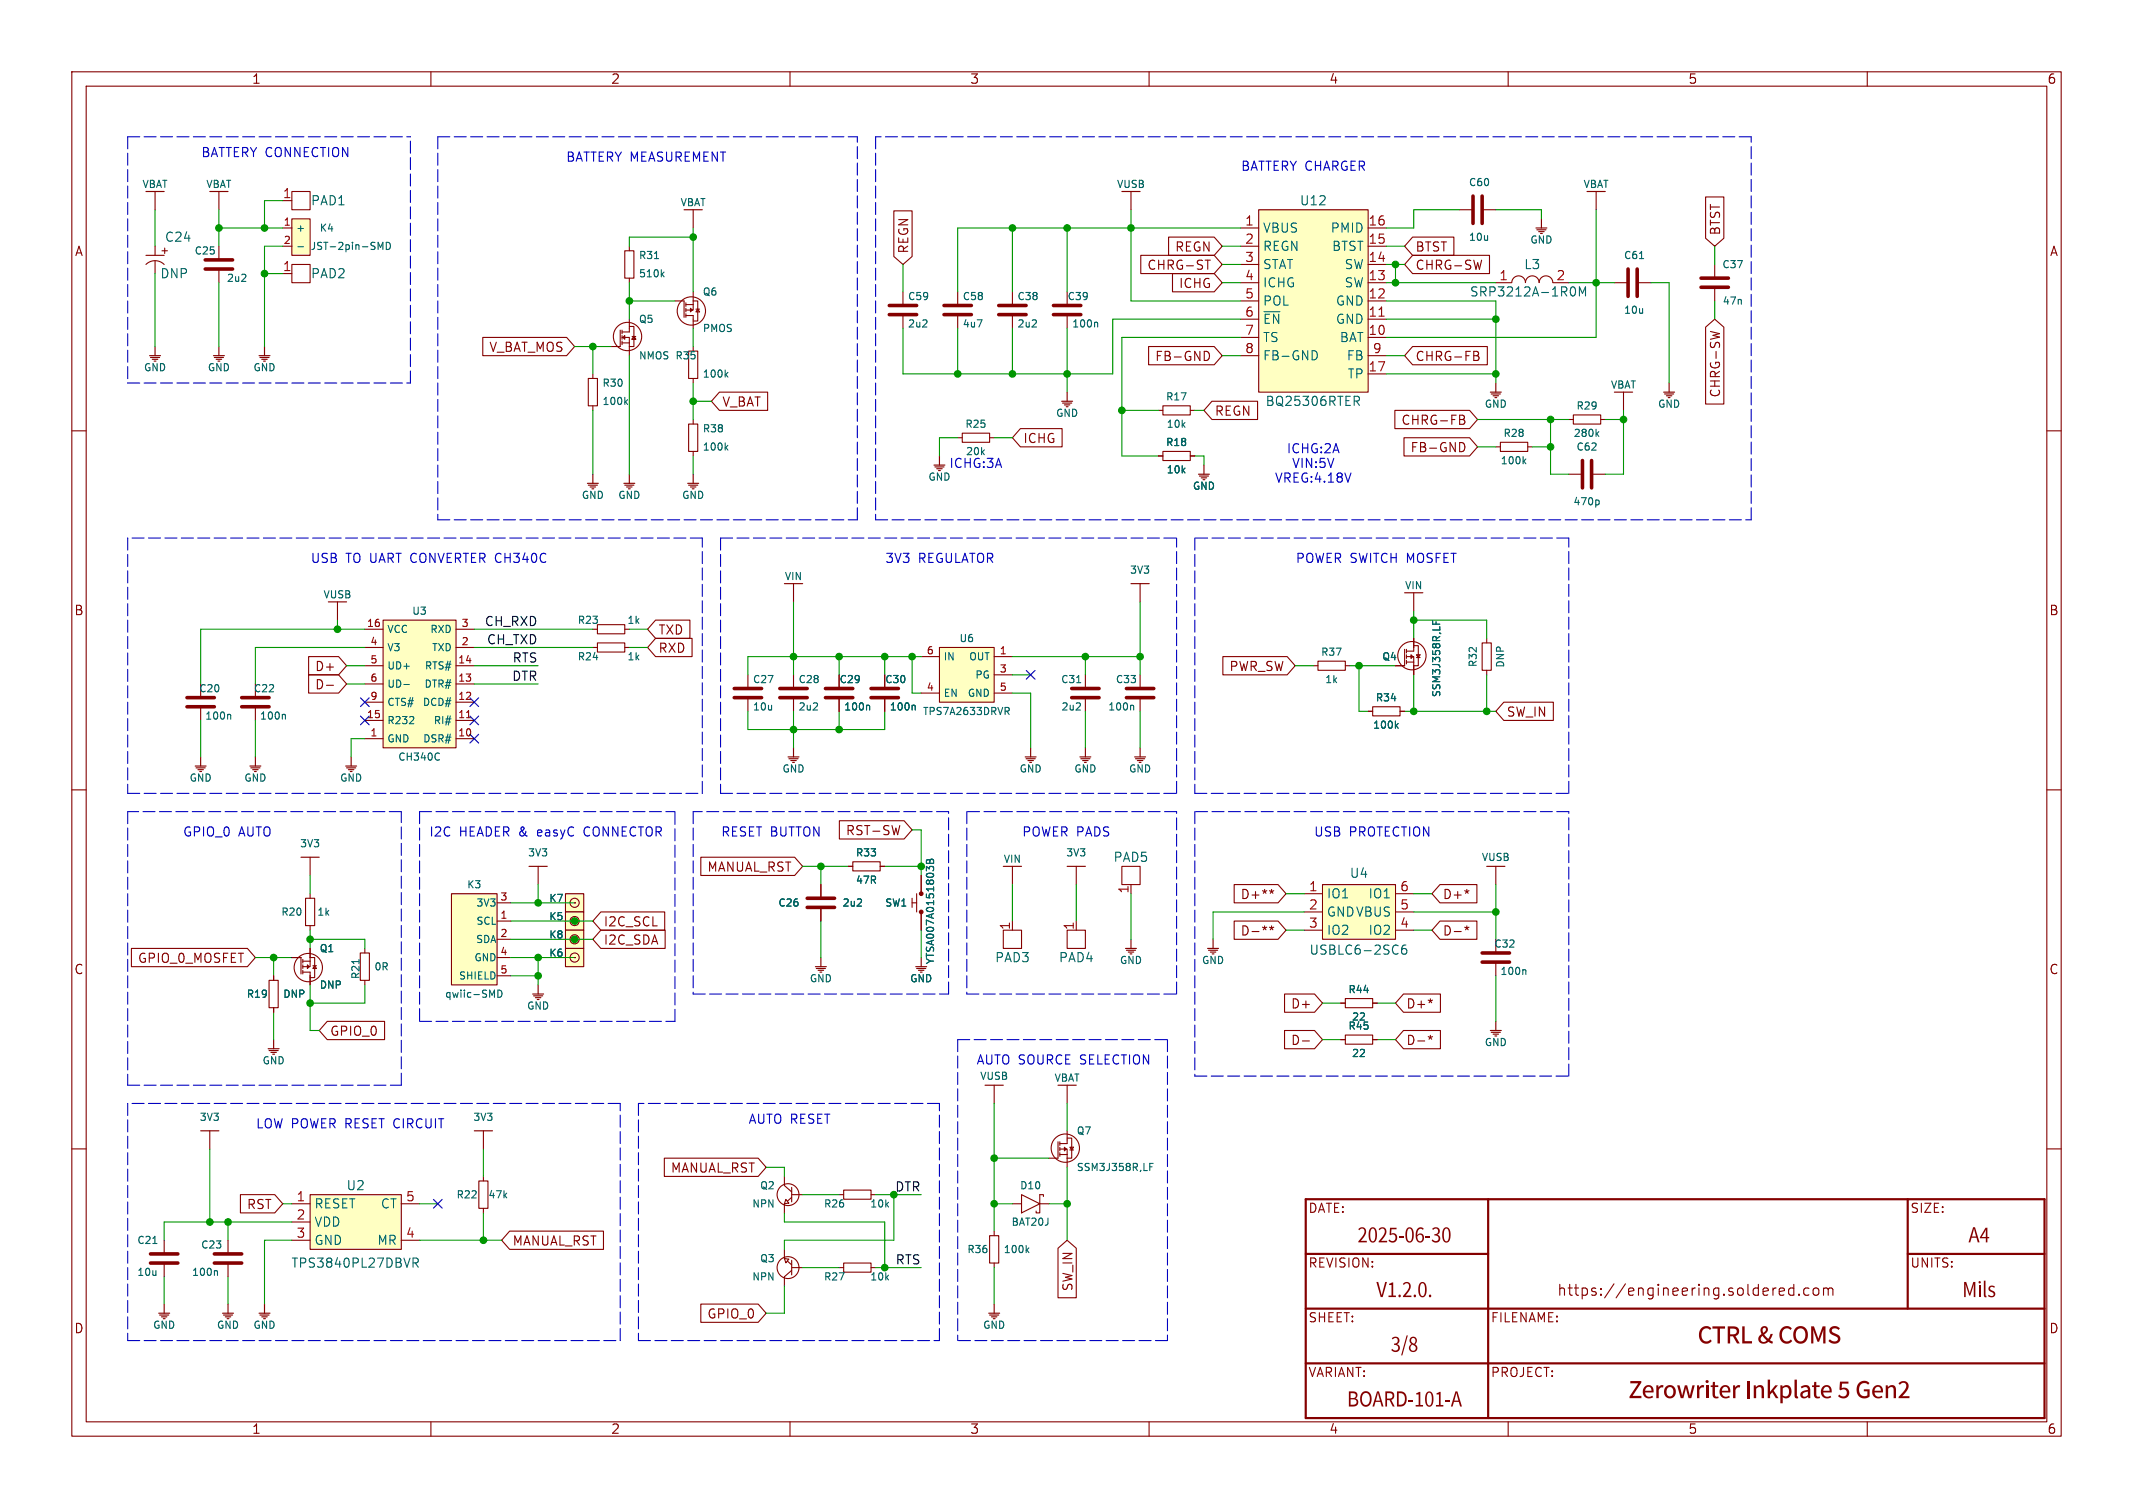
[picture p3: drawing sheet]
<svg xmlns="http://www.w3.org/2000/svg" width="297mm" height="210mm" viewBox="0 0 297 210" stroke-linecap="round" stroke-linejoin="round" font-family="sans-serif">
<g fill="none" stroke="#840000" stroke-width=".15">
<path d="M10 10h277v190h-277zM12 12h273v186h-273zM60 10v2M110 10v2M160 10v2M210 10v2M260 10v2M203.2 29.2h1.9M206.4 29.2h1.9M10 60h2M285 60h2M10 110h2"/>
<path d="M285 110h2M10 160h2M285 160h2M248 179.4h.4l.1 .3-.8 .2M249.8 179.4h-.5l-.3 .3v.4l.2 .2 .1 .1 .5-.1M249.8 178.9v1.5M251.9 179.4h-.5l-.2 .3v.4l.1 .2 .1 .1 .5-.1M252.5 179.5a.41 .41 0 0 1 .4-.1 .41 .41 0 0 1 .4 .3v.4a.41 .41 0 0 1-.4 .3 .41 .41 0 0 1-.4-.3zM253.9 179.5a.38 .38 0 0 1 .7 .1M253.9 179.4v1M254.6 179.6l.2-.2h.3l.1 1M254.6 179.6v.8"/>
<path d="M60 198v2M110 198v2M160 198v2M210 198v2M248.4 180.3l-.4 .1M250.5 180.2l.1 .1-.1 .1M250.5 180.2l-.1 .1 .1 .1M250.5 180.2v.2M260 198v2"/>
</g>
<path d="M181.8 167h102.9v30.5h-102.9zM181.8 174.6h25.4M207.2 167v30.5M265.6 167v15.2M265.6 174.6h19.1M181.8 182.2h102.9M181.8 189.9h102.9" fill="none" stroke="#840000" stroke-width=".31"/>
<path d="M205.1 27.3v3.8M206.4 27.3v3.8" fill="none" stroke="#840000" stroke-width=".5"/>
<path d="M175.3 29.2h15.2v25.4h-15.2z" fill="#ffffc2"/>
<g fill="none" stroke="#840000" stroke-width=".15">
<path d="M157.5 26.7v2.5M172.7 31.8h2.6M172.7 39.4h2.6M172.7 36.8h2.6M172.7 34.3h2.6M175.3 29.2h15.2v25.4h-15.2zM190.5 31.8h2.5M190.5 39.4h2.5M190.5 36.8h2.5M190.5 34.3h2.5M125.7 40.6v1.9M125.7 43.8v1.9"/>
<path d="M133.3 40.6v1.9M133.3 43.8v1.9M172.7 47h2.6M172.7 44.5h2.6M172.7 41.9h2.6M172.7 49.5h2.6M190.5 47h2.5M190.5 44.5h2.5M190.5 41.9h2.5M190.5 52.1h2.5M190.5 49.5h2.5M161.3 63.5h.6"/>
<path d="M161.9 62.9h3.8v1.2h-3.8zM165.7 63.5h.7M82.5 90.2h.7M83.2 89.5h3.8v1.3h-3.8zM87 90.2h.6M110.5 81.3v2.5M158.7 81.3v2.5"/>
</g>
<path d="M192 44h.7" fill="none" stroke="#a90000" stroke-width=".15"/>
<path d="M128.5 45.5h.6M129 44.6v.4M136.1 44.5h.6l-.4 1M183 48.8a.68 .68 0 0 1 .4 .7 .68 .68 0 0 1-.4 .6M188.6 55.2h.4l.3 .2-.1 .4-.6 .1M188.9 55.9l.4 .6" fill="none" stroke="#006464" stroke-width=".15"/>
<g fill="none" stroke="#840000" stroke-width=".16">
<path d="M156.2 26.7h2.5M130 64.8h1.6M130.2 65h1.2M130.4 65.3h.8M130.7 65.5h.2M130.8 63.5v1.3M166.9 66h1.5M167 66.3h1.3M167.3 66.5h.7M167.5 66.8h.3M167.6 64.8v1.2M109.2 81.3h2.6"/>
<path d="M157.5 81.3h2.5M142.7 105.4h1.6M142.9 105.7h1.2M143.1 105.9h.8M143.4 106.2h.2M143.5 104.1v1.3M150.4 105.4h1.5M150.5 105.7h1.3M150.7 105.9h.8M151 106.2h.3M151.1 104.1v1.3M158 105.4h1.5"/>
<path d="M158.1 105.7h1.3M158.4 105.9h.7M158.6 106.2h.3M158.7 104.1v1.3"/>
</g>
<path d="M123.8 43.8h3.8M123.8 42.5h3.8M131.4 43.8h3.9M131.4 42.5h3.9" fill="none" stroke="#840000" stroke-width=".5"/>
<path d="M130.8 90.2h7.6v7.6h-7.6z" fill="#ffffc2"/>
<g fill="none" stroke="#840000" stroke-width=".15">
<path d="M128.3 91.4h2.5M128.3 96.5h2.5M130.8 90.2h7.6v7.6h-7.6zM138.4 91.4h2.6M138.4 94h2.6M138.4 96.5h2.6M190.5 99.1h.6M191.1 98.4h3.8v1.3h-3.8zM195 99.1h.6M195.6 90.4v2.3h-1.3M195.8 91.4h1v.8M195.8 90.4v.5"/>
<path d="M195.8 91.2v.5M195.8 91.9v.6M195.8 92.2h1M196.5 91.2l.2 .2-.2 .3zM196.8 89.9h.7v2.8h-.7M196.8 82.6v2.5M196.8 88.9v1.8h-1M196.8 92.2v1.8M197.2 91.2h.5l-.2 .4zM197.2 91.6h.5"/>
<circle cx="196.6" cy="91.3" r="1.97"/>
</g>
<path d="M140 98.5h.3l.2 .2-.1 .3h-.4M140.2 99l.3 .5M199.5 86.4v.5M200 86.6v.3M194.4 101l.3 .4M194.7 100.8l-.4 .3" fill="none" stroke="#006464" stroke-width=".15"/>
<path d="M195.6 82.6h2.5" fill="none" stroke="#840000" stroke-width=".16"/>
<path d="M53.3 86.4h10.2v17.7h-10.2z" fill="#ffffc2"/>
<g fill="none" stroke="#840000" stroke-width=".15">
<path d="M20.3 36.8a1.8 1.8 0 0 1 2.6 0M20.3 35.6h2.6M21.6 34.3v1.3M21.6 36.3v1.8M86.4 46v2.3h-1.3M86.6 47h1v.8M86.6 46v.5M86.6 46.7v.5M86.6 47.5v.5M86.6 47.8h1M86.7 47l.3-.3v.5zM87.6 45.5h.7v2.8h-.7"/>
<path d="M87.6 44.5v1.7h-1M87.6 47.8v1.7M88 46.9h.5M35.6 95.3v1.8M35.6 98.4v1.9M47 83.8v2.6M50.8 97.8h2.5M50.8 95.3h2.5M50.8 92.7h2.5M50.8 87.6h2.5M50.8 90.2h2.5M53.3 86.4h10.2v17.7h-10.2z"/>
<path d="M63.5 97.8h2.5M63.5 95.3h2.5M63.5 92.7h2.5M63.5 87.6h2.5M63.5 90.2h2.5M110.5 94v1.9M110.5 97.2v1.9M116.8 94v1.9M116.8 97.2v1.9M182.9 92.7h.6M183.5 92.1h3.8v1.2h-3.8zM187.3 92.7h.7"/>
<path d="M206.4 89.5h1.2v3.8h-1.2zM207 88.9v.6M207 93.4v.6M50.8 102.9h2.5M50.8 100.3h2.5M63.5 102.9h2.5M63.5 100.3h2.5M186.7 139.7h.6M187.3 139.1h3.8v1.2h-3.8zM191.1 139.7h.7M208.3 120.7v2.5M186.7 144.8h.6"/>
<path d="M187.3 144.1h3.8v1.3h-3.8zM191.1 144.8h.7"/>
<circle cx="87.4" cy="46.9" r="1.97"/>
</g>
<path d="M65 99.9h.5" fill="none" stroke="#a90000" stroke-width=".15"/>
<path d="M39.5 99.5l.2 .1v.5M56.2 95.3h.8M57.6 99.9v.3M113.2 98.9h.6M113.8 98v.3M120.8 98.2l.3 .2v.5M57 100.8h.6M61 104.9l.2 .1M61.2 105.8l-.2 .1" fill="none" stroke="#006464" stroke-width=".15"/>
<g fill="none" stroke="#840000" stroke-width=".16">
<path d="M45.7 83.8h2.6M34.8 106.7h1.5M34.9 106.9h1.3M35.2 107.2h.7M35.4 107.4h.3M35.6 105.4v1.3M48.1 106.7h1.6M48.3 106.9h1.2M48.5 107.2h.8M48.8 107.4h.2M48.9 105.4v1.3M168.1 132.1h1.6"/>
<path d="M168.3 132.3h1.2M168.5 132.6h.8M168.8 132.8h.2M168.9 130.8v1.3M207 120.7h2.5"/>
</g>
<path d="M33.7 98.4h3.8M33.7 97.2h3.8M108.6 97.2h3.8M108.6 95.9h3.8M114.9 97.2h3.8M114.9 95.9h3.8" fill="none" stroke="#840000" stroke-width=".5"/>
<path d="M88.3 46.9l.2 .3h-.5z" fill="none" stroke="#840000" stroke-width=".2"/>
<path d="M184.1 123.2h10.2v7.6h-10.2z" fill="#ffffc2"/>
<g fill="none" stroke="#840000" stroke-width=".15">
<path d="M218.4 58.4h.7M219.1 57.8h3.8v1.3h-3.8zM222.9 58.4h.6M208.3 62.2h.6M208.9 61.6h3.8v1.3h-3.8zM212.7 62.2h.7M27.9 95.3v1.8M27.9 98.4v1.9M139.7 129.5h2.5v2.6h-2.5zM141 128.3v1.2M148.6 129.5h2.5v2.6h-2.5zM149.9 128.3v1.2"/>
<path d="M181.6 124.5h2.5M181.6 127h2.5M181.6 129.5h2.5M184.1 123.2h10.2v7.6h-10.2zM194.3 124.5h2.5M194.3 127h2.5M194.3 129.5h2.5M208.3 130.8v1.9M208.3 134v1.9"/>
</g>
<path d="M212.2 64.2l.3 .4M212.5 63.9l-.4 .4M222.3 60.4l.3 .4M222.6 60.1l-.4 .4M31.8 99.5l.3 .1v.5M195.8 131.6a.5 .5 0 0 0-.6 .6v.4l.1 .2 .3 .1 .2-.1 .1-.5-.1-.1-.4-.1-.2 .2M212.2 135l.3 .2v.5" fill="none" stroke="#006464" stroke-width=".15"/>
<g fill="none" stroke="#840000" stroke-width=".16">
<path d="M27.2 106.7h1.5M27.3 106.9h1.3M27.6 107.2h.7M27.8 107.4h.3M27.9 105.4v1.3M156.7 132.1h1.5M156.8 132.3h1.3M157.1 132.6h.8M157.4 132.8h.2M157.5 130.8v1.3M207.5 143.5h1.5M207.6 143.8h1.3"/>
<path d="M207.9 144h.8M208.2 144.3h.2M208.3 142.2v1.3"/>
</g>
<path d="M26 98.4h3.8M26 97.2h3.8M206.4 134h3.8M206.4 132.7h3.8" fill="none" stroke="#840000" stroke-width=".5"/>
<path d="M78.7 132.1h2.6v2.5h-2.6z" fill="#ffffc2"/>
<g fill="none" stroke="#840000" stroke-width=".15">
<path d="M21.6 26.7v2.5M30.5 26.7v2.5M39.4 27.9h1.2M40.6 26.7h2.6v2.5h-2.6zM96.5 29.2v2.6M208.3 39.4h2.2M210.5 39.4a.95 .95 0 0 1 1-1 .95 .95 0 0 1 .9 1 .95 .95 0 0 1 1-1 .95 .95 0 0 1 .9 1 .95 .95 0 0 1 1-1 .95 .95 0 0 1 .9 1M216.2 39.4h2.2M224.8 39.4h1.9M228 39.4h1.9M94 41.9h1.2v2.3M95.5 43.9h1v1.8"/>
<path d="M95.5 42.2v.5M95.5 42.9v.5M95.5 43.7v.5M95.5 42.4h1M96.1 42.9l.3 .3-.3 .2zM96.5 42.4v.8h-1M96.5 41.9h.7v2.8h-.7M96.5 40.6v1.8M96.9 43.1h.5M97.2 43.1l.2 .3h-.5zM226.1 54.6v2.6M82.5 87.6h.7"/>
<path d="M83.2 87h3.8v1.3h-3.8zM87 87.6h.6M78.7 132.1h2.6v2.5h-2.6zM80 133.4h.1M114.3 123.2v1.9M114.3 126.4v1.9M118.1 120.7h.6M118.7 120h3.9v1.3h-3.9zM122.6 120.7h.6M127 125.7h.6M127 125.1v1.3M127.6 124.5v2.5"/>
<path d="M128.3 121.9v2.6M128.3 127v2.5M141 120.7v2.5M149.9 120.7v2.5M156.2 120.7h2.5v2.5h-2.5zM157.5 123.2v1.3M22.9 172.7v1.9M22.9 175.9v1.9"/>
<circle cx="96.3" cy="43.3" r="1.97"/>
<circle cx="80" cy="133.3" r=".63"/>
</g>
<g fill="none" stroke="#840000" stroke-width=".16">
<path d="M20.3 26.7h2.6M29.2 26.7h2.5M95.2 29.2h2.6M213.9 31.8h1.5M214 32h1.3M214.2 32.3h.8M214.5 32.5h.3M214.6 30.5v1.3M20.8 49.5h1.6M21 49.8h1.2M21.2 50h.8M21.5 50.3h.2"/>
<path d="M21.6 48.3v1.2M207.5 54.6h1.5M207.6 54.9h1.3M207.9 55.1h.8M208.2 55.4h.2M208.3 53.3v1.3M224.8 54.6h2.5M231.6 54.6h1.6M231.8 54.9h1.2M232 55.1h.8M232.3 55.4h.2M232.4 53.3v1.3"/>
<path d="M113.5 134.6h1.6M113.7 134.9h1.2M113.9 135.1h.8M114.2 135.4h.2M114.3 133.4v1.2M127.5 134.6h1.5M127.6 134.9h1.3M127.9 135.1h.8M128.1 135.4h.3M128.3 133.4v1.2M139.7 120.7h2.5M148.6 120.7h2.5"/>
<path d="M37.3 146.1h1.6M37.5 146.3h1.2M37.7 146.6h.8M38 146.8h.2M38.1 144.8v1.3M22.1 182.9h1.5M22.2 183.1h1.3M22.5 183.4h.7M22.7 183.6h.3M22.9 181.6v1.3"/>
</g>
<path d="M219.1 39.9a.79 .79 0 0 1 0 1.3M228.3 36h.6M219.9 41.2v-1.3l.4 1 .5-1v1.3M129 119.8l.3-.1 .2 .2 .1-.2h.2l.2 .1v.4h-1zM129.5 119.9v.3M119.3 126.2h.7M119.9 125.3v.3M129.4 121l-.4-.3v.6M129.4 120.8l.2-.1 .3 .1M21.3 173.2h.6" fill="none" stroke="#006464" stroke-width=".15"/>
<path d="M226.7 37.5v3.8M228 37.5v3.8M112.4 126.4h3.8M112.4 125.1h3.8M21 175.9h3.8M21 174.6h3.8" fill="none" stroke="#840000" stroke-width=".5"/>
<g fill="#840000" stroke="#840000" stroke-width=".15">
<circle cx="128.3" cy="127" r=".25"/>
<circle cx="128.3" cy="124.5" r=".25"/>
</g>
<path d="M43.2 166.4h12.7v7.6h-12.7z" fill="#ffffc2"/>
<g fill="none" stroke="#840000" stroke-width=".15">
<path d="M30.5 34.3v1.9M30.5 37.5v1.9M87 34.9h1.3v3.8h-1.3zM87.6 34.3v.6M87.6 38.7v.7M81.9 52.7h1.3v3.8h-1.3zM82.5 52.1v.6M82.5 56.5v.7M95.9 48.9h1.3v3.8h-1.3zM95.9 59.1h1.3v3.8h-1.3zM96.5 48.3v.6M96.5 52.7v.6"/>
<path d="M96.5 58.4v.6M96.5 62.9v.6M151.1 94v1.9M151.1 97.2v1.9M158.7 94v1.9M158.7 97.2v1.9M29.2 157.5v2.5M67.3 157.5v2.5M31.7 172.7v1.9M31.7 175.9v1.9M40.6 167.6h2.6M40.6 170.2h2.6"/>
<path d="M40.6 172.7h2.6M43.2 166.4h12.7v7.6h-12.7zM55.9 167.6h2.5M55.9 172.7h2.5M66.7 164.5h1.2v3.8h-1.2zM67.3 163.8v.7M67.3 168.3v.6M109.2 175.3l.6 .1-.4 .5zM109.2 174v1.3M109.6 175.6l.6 .5M110.2 176.9l-1 .9v1.3M110.2 175.5v2"/>
<path d="M110.3 176.5h1.5M116.8 176.5h.7M117.5 175.9h3.8v1.3h-3.8zM121.3 176.5h.6"/>
<circle cx="109.7" cy="176.5" r="1.52"/>
</g>
<g fill="none" stroke="#006464" stroke-width=".15">
<path d="M33.6 39.2h.6M34.2 38.3v.3M91.1 36h.6M92.2 38.2l.3 .4M92.5 37.9l-.4 .4M87.1 56l.3 .3M87.4 55.7l-.4 .3M101.1 52.1l.3 .4M101.4 51.9l-.4 .3M101.1 62.3l.3 .4M101.4 62l-.4 .4M149.8 98.9h.6"/>
<path d="M149.9 95.1h.6M150.4 98v.3M157.6 98.2l.3 .2v.5M30 177l.3 .1v.5M57.5 175.9l.6-.1 .1-.2v-.3l-.2-.1h-.5v1.3M57.8 175.9l.4 .6"/>
</g>
<g fill="none" stroke="#840000" stroke-width=".16">
<path d="M29.7 49.5h1.5M29.8 49.8h1.3M30.1 50h.8M30.4 50.3h.2M30.5 48.3v1.2M36.1 49.5h1.5M36.2 49.8h1.3M36.4 50h.8M36.7 50.3h.3M36.8 48.3v1.2M81.8 67.3h1.5M81.9 67.6h1.3"/>
<path d="M82.2 67.8h.7M82.4 68.1h.3M82.5 66v1.3M86.9 67.3h1.5M87 67.6h1.3M87.2 67.8h.8M87.5 68.1h.3M87.6 66v1.3M95.8 67.3h1.5M95.9 67.6h1.3M96.1 67.8h.8M96.4 68.1h.2"/>
<path d="M96.5 66v1.3M109.7 105.4h1.6M109.9 105.7h1.2M110.1 105.9h.8M110.4 106.2h.2M110.5 104.1v1.3M27.9 157.5h2.6M66 157.5h2.6M31 182.9h1.5M31.1 183.1h1.3M31.4 183.4h.7M31.6 183.6h.3"/>
<path d="M31.7 181.6v1.3M36.1 182.9h1.5M36.2 183.1h1.3M36.4 183.4h.8M36.7 183.6h.3M36.8 181.6v1.3"/>
</g>
<path d="M28.6 37.5h3.8M28.6 36.2h3.8M149.2 97.2h3.8M149.2 95.9h3.8M156.8 97.2h3.9M156.8 95.9h3.9M29.8 175.9h3.9M29.8 174.6h3.9" fill="none" stroke="#840000" stroke-width=".5"/>
<path d="M40.6 30.5h2.6v5.1h-2.6z" fill="#ffffc2"/>
<g fill="none" stroke="#840000" stroke-width=".15">
<path d="M39.4 31.8h1.2M39.4 34.3h1.2M39.4 38.1h1.2M40.6 30.5h2.6v5.1h-2.6zM40.6 36.8h2.6v2.6h-2.6zM222.2 26.7v2.5M238.8 36.8v1.9M141 40.6v1.9M141 43.8v1.9M148.6 40.6v1.9M148.6 43.8v1.9M161.3 57.2h.6"/>
<path d="M161.9 56.5h3.8v1.3h-3.8zM165.7 57.2h.7M238.8 40v1.9M133.3 61h.7M134 60.3h3.8v1.3h-3.8zM137.8 61h.6M218.4 66h1.9M221.6 66h1.9M43.2 119.4v2.5M37.5 136.5h1.2v3.8h-1.2zM38.1 135.9v.6M40.6 133.4h1.3v2.2"/>
<path d="M42.2 133.6v.5M42.2 134.4v.5M42.2 135.1v.5M42.2 133.9h1M42.2 135.4h1v1.8M42.5 125.1h1.3v3.8h-1.3zM42.8 134.4l.3 .2-.3 .3zM43.2 133.9v.7h-1M43.2 133.4h.6v2.7h-.6M43.2 124.5v.6M43.2 128.9v.6M43.2 132.1v1.8"/>
<path d="M43.6 134.5h.5M43.8 134.5l.3 .4h-.5zM50.2 132.7h1.2v3.8h-1.2zM50.8 132.1v.6M50.8 136.5v.7M38.1 140.3v.7M138.4 151.1v2.6M147.3 159v2.3h-1.3M147.6 159v.5M147.6 159.8v.5M148.2 159.8l.3 .2-.3 .3zM148.6 158.5h.6v2.8h-.6"/>
<path d="M148.6 151.1v2.6M148.6 157.5v1.8h-1M149 159.8h.5l-.3 .3zM116.8 166.4h.7M117.5 165.7h3.8v1.3h-3.8zM121.3 166.4h.6M137.8 172.1h1.3v3.8h-1.3zM138.4 171.5v.6M138.4 175.9v.6M141 167.6h1.2M142.2 166.4l2.6 1.2-2.6 1.3zM144.8 167.6h1.2"/>
<path d="M145.3 166.6v-.2h-.5v2.5h-.5v-.2M147.6 160h1v.8M147.6 160.5v.5M147.6 160.8h1M148.6 160.8v1.8M149 160.1h.5"/>
<circle cx="42.9" cy="134.7" r="1.97"/>
<circle cx="148.3" cy="159.9" r="1.97"/>
</g>
<path d="M41.5 34.4h.7M52.6 33.7l.4 .8 .3-.8v1M53.8 33.7a.51 .51 0 0 1 .6 .5 .51 .51 0 0 1-.6 .5zM143.7 45.5h.6M144.3 44.6v.4M152.6 44.9l.2 .1v.5M222.5 69.6l.2 .2v.3l-.2 .2M50 133.6v.6M143 174.1l.3 .3M143.3 173.8l-.4 .4M160.1 162.5h.3M160.1 162h.5" fill="none" stroke="#006464" stroke-width=".15"/>
<g fill="none" stroke="#840000" stroke-width=".16">
<path d="M221 26.7h2.5M147.8 55.9h1.6M148 56.1h1.2M148.2 56.4h.8M148.5 56.6h.2M148.6 54.6v1.3M41.9 119.4h2.5M137.2 151.1h2.5M147.3 151.1h2.6M137.7 182.9h1.5M137.8 183.1h1.3M138 183.4h.8"/>
<path d="M138.3 183.6h.3M138.4 181.6v1.3"/>
</g>
<path d="M236.9 38.7h3.8M139.1 43.8h3.8M139.1 42.5h3.8M146.7 43.8h3.8M146.7 42.5h3.8M236.9 40h3.8M220.3 64.1v3.8M221.6 64.1v3.8" fill="none" stroke="#840000" stroke-width=".5"/>
<path d="M62.9 124.5h6.3v12.7h-6.3z" fill="#ffffc2"/>
<path d="M62.9 124.5h6.3v12.7h-6.3zM69.2 128.3h1.9M69.2 130.8h1.9M69.2 125.7h1.9M69.2 133.4h1.9M69.2 135.9h1.9" fill="none" stroke="#840000" stroke-width=".15"/>
<path d="M69.3 137.9a.51 .51 0 0 1 .6 .5 .51 .51 0 0 1-.6 .5z" fill="none" stroke="#006464" stroke-width=".15"/>
<path d="M78.7 124.5h2.6v2.5h-2.6z" fill="#ffffc2"/>
<g fill="none" stroke="#840000" stroke-width=".15">
<path d="M123.2 94v1.9M123.2 97.2v1.9M74.9 120.7v2.5M78.7 124.5h2.6v2.5h-2.6zM80 125.7h.1"/>
<circle cx="80" cy="125.7" r=".63"/>
</g>
<path d="M121.3 97.2h3.8M121.3 95.9h3.8" fill="none" stroke="#840000" stroke-width=".5"/>
<path d="M127.2 98.2l.2 .2v.5" fill="none" stroke="#006464" stroke-width=".15"/>
<path d="M73.7 120.7h2.5" fill="none" stroke="#840000" stroke-width=".16"/>
<path d="M78.7 127h2.6v2.5h-2.6z" fill="#ffffc2"/>
<g fill="none" stroke="#840000" stroke-width=".15">
<path d="M78.7 127h2.6v2.5h-2.6zM80 128.3h.1"/>
<circle cx="80" cy="128.3" r=".63"/>
</g>
<path d="M78.7 129.5h2.6v2.6h-2.6z" fill="#ffffc2"/>
<g fill="none" stroke="#840000" stroke-width=".15">
<path d="M124.5 29.4h2.5v6.3l-1.3 1.1-1.2-1.1zM158.8 35.6h10.3l1.1 1.2-1.1 1.3h-10.3zM162.7 33h6.4l1.1 1.3-1.1 1.3h-6.4zM163.3 38.1h5.8l1.1 1.3-1.1 1.2h-5.8zM167.8 36.2h.7M196.7 35.6h10.7v2.5h-10.7l-1.1-1.3zM196.7 33h5.7v2.6h-5.7l-1.1-1.3zM206.3 36.2l-.3 1.3M237.5 27.4h2.5v5.8l-1.2 1.1-1.3-1.1zM67.2 47h11.7l1.1 1.3-1.1 1.2h-11.7zM100.2 54.6h6.7v2.6h-6.7l-1.1-1.3zM142.1 59.7h5.8v2.5h-5.8l-1.1-1.2z"/>
<path d="M159.9 48.3h9.2l1.1 1.2-1.1 1.3h-9.2zM168 48.9a.68 .68 0 0 1 .4 .7 .68 .68 0 0 1-.4 .6M168.8 55.9h6.3v2.5h-6.3l-1.2-1.2zM194.2 57.1h10.4l1.1 1.3-1.1 1.3h-10.4zM196.7 48.3h10.4v2.5h-10.4l-1.1-1.3zM203.2 57.8h.5l.1 .1 .1 .3-.2 .2M203.2 58.4h.5M203.7 58.4a.34 .34 0 0 1 .3 .3 .34 .34 0 0 1-.3 .4h-.5M205.2 48.9h.4l.2 .2 .1 .2-.3 .2M205.2 49.5h.4M205.6 49.5a.34 .34 0 0 1 .4 .3 .34 .34 0 0 1-.3 .4h-.5M237.5 45.6l1.3-1.1 1.2 1.1v10.7h-2.5z"/>
<path d="M238.2 46.2l1.2 .3M161.3 63.5h.6M165.7 63.5h.7M195.5 61h9.1l1.1 1.2-1.1 1.3h-9.1zM203.5 61.6a.68 .68 0 0 1 .5 .7 .68 .68 0 0 1-.5 .6M43 94h4.1l1.2 1.3-1.2 1.2h-4.1zM43 91.4h4.1l1.2 1.3-1.2 1.3h-4.1zM45.5 95.4h.9M91.3 86.4h4.8v2.5h-4.8l-1.1-1.3zM91.3 88.9h5.1v2.5h-5.1l-1.1-1.2zM104.1 94v1.9M104.1 97.2v1.9"/>
<path d="M116.8 94v1.9M116.8 97.2v1.9M123.2 94v1.9M123.2 97.2v1.9M170.3 91.4h8.9l1.1 1.3-1.1 1.3h-8.9zM190.5 99.1h.6M194.3 92.7h1.3M195 99.1h.6M196.8 88.9v1.3M196.8 92.7v1.3M209.4 97.8h6.9v2.5h-6.9l-1.1-1.2zM97.6 119.4h13l1.2 1.3-1.2 1.2h-13z"/>
<path d="M116.9 114.3h9l1.1 1.3-1.1 1.2h-9zM125.3 115l-.3 1.2M18.3 132.1h16.1l1.2 1.3-1.2 1.2h-16.1zM38.1 135.9v.6M40.6 133.4h1.3M43.2 132.1v1.3M43.2 135.9v1.3M78.7 129.5h2.6v2.6h-2.6zM80 130.8h.1M80 125.7h.1M80 128.3h.1M80 133.4h.1"/>
<path d="M83.7 129.5h8.9v2.6h-8.9l-1.2-1.3zM83.7 127h8.9v2.5h-8.9l-1.2-1.2zM114.3 123.2v1.9M114.3 126.4v1.9M118.1 120.7h.6M122.6 120.7h.6M128.3 121.9v2.6M128.3 127v2.5M171.8 128.3h6.2l1.1 1.2-1.1 1.3h-6.2zM171.8 123.2h6.2l1.1 1.3-1.1 1.2h-6.2zM176.8 129.1l.3 .1M176.8 124l.3 .2"/>
<path d="M177.1 123.9v.3M177.1 128.9v.3M177.1 129.2l-.2 .3M177.1 129.2l.1 .3M177.1 124.2l-.2 .2M177.1 124.2l.1 .2M177.4 129.1l-.3 .1M177.4 124l-.3 .2M178.9 138.4h4.1l1.1 1.3-1.1 1.3h-4.1zM186.7 139.7h.6M191.1 139.7h.7M195.4 138.4h5.2v2.6h-5.2l-1.1-1.3z"/>
<path d="M199.5 139.3l-.3 .1 .1 .2M200.5 123.2h5.1v2.5h-5.1l-1.1-1.2zM200.5 128.3h5.1v2.5h-5.1l-1.1-1.3zM203.9 129.1l.3 .1M204.2 128.9v.3M204.2 129.2l-.1 .3M204.2 129.2l.2 .3M204.5 124l-.3 .2 .2 .2M204.5 129.1l-.3 .1M38.1 140.3v.7M45.6 142.2h7.9v2.6h-7.9l-1.2-1.3zM178.9 143.5h4.1l1.1 1.3-1.1 1.3h-4.1z"/>
<path d="M181.4 145h.9M186.7 144.8h.6M191.1 144.8h.7M195.4 143.5h5.2v2.6h-5.2l-1.1-1.3zM198.9 144.4l.3 .1M199.2 144.2v.3M199.2 144.5l-.2 .2M199.2 144.5l.1 .2M199.5 144.4l-.3 .1M33.5 166.4h4.8l1.1 1.2-1.1 1.3h-4.8zM71 171.4h13v2.6h-13l-1.2-1.3zM92.5 161.3h13.1l1.1 1.3-1.1 1.2h-13.1z"/>
<path d="M109.2 163.8v1.3l1 .9M109.2 167.6v1.3M109.4 167l.4 .5-.6 .1zM110.2 166.8l-.6 .5M110.2 165.4v2M110.3 166.4h1.5M147.3 173.8l1.3-1.1 1.3 1.1v6.9h-2.6zM97.6 181.6h8l1.1 1.3-1.1 1.3h-8z"/>
<circle cx="80" cy="130.8" r=".63"/>
<circle cx="109.7" cy="166.4" r="1.52"/>
</g>
<path d="M102.2 97.2h3.8M102.2 95.9h3.8" fill="none" stroke="#840000" stroke-width=".5"/>
<path d="M74.2 138.4h1.5M74.3 138.7h1.3M74.5 138.9h.8M74.8 139.2h.3M74.9 137.2v1.2" fill="none" stroke="#840000" stroke-width=".16"/>
<g fill="none" stroke="#0000c2" stroke-width=".15" stroke-dasharray="1.7 .6">
<path d="M17.8 19.1v34.2M17.8 19.1h39.3M61 19.1v53.3M61 19.1h58.4M121.9 19.1v53.3M243.8 19.1h-121.9M17.8 53.3h39.3M57.1 53.3v-34.2M17.8 74.9v35.6M61 72.4h58.4M97.8 74.9h-80M100.3 74.9v35.6"/>
<path d="M100.3 74.9h63.5M119.4 72.4v-53.3M121.9 72.4h121.9M166.4 74.9v35.6M218.4 74.9h-52M243.8 72.4v-53.3M17.8 110.5h80M17.8 113v38.1M55.9 113h-38.1M58.4 113h35.6M58.4 113v29.2M96.5 113v25.4"/>
<path d="M97.8 110.5v-35.6M100.3 110.5h63.5M132.1 113h-35.6M134.6 113v25.4M163.8 113h-29.2M163.8 110.5v-35.6M166.4 113v36.9M166.4 110.5h52M218.4 113h-52M218.4 110.5v-35.6M96.5 138.4h35.6M132.1 138.4v-25.4"/>
<path d="M134.6 138.4h29.2M163.8 138.4v-25.4M17.8 153.7v33M17.8 151.1h38.1M55.9 151.1v-38.1M58.4 142.2h35.6M86.4 153.7h-68.6M88.9 153.7v33M94 142.2v-29.2M130.8 153.7h-41.9M133.3 144.8h29.3M133.3 144.8v41.9"/>
<path d="M162.6 144.8v41.9M166.4 149.9h52M218.4 149.9v-36.9M17.8 186.7h68.6M86.4 186.7v-33M88.9 186.7h41.9M130.8 186.7v-33M162.6 186.7h-29.3"/>
</g>
<g fill="none" stroke="#009600" stroke-width=".15">
<path d="M21.6 29.2v5.1M21.6 38.1v10.2M30.5 31.8h8.9M30.5 29.2v5.1M30.5 39.4v8.9M36.8 38.1h2.6M39.4 34.3h-2.6v14M39.4 27.9h-2.6v3.9M87.6 39.4v5.1M96.5 33h-8.9v1.3M96.5 31.8v8.8M125.7 36.8v3.8"/>
<path d="M141 31.8v8.8M148.6 31.8v8.8M157.5 29.2v12.7h15.2M170.2 39.4h2.5M170.2 34.3h2.5M170.2 36.8h2.5M172.7 31.8h-39.4v8.8M193 39.4h15.3M193 34.3h2.6M193 36.8h2.6M194.3 36.8v2.6M203.2 29.2h-6.4v2.6h-3.8"/>
<path d="M208.3 29.2h6.3v1.3M218.4 39.4h6.4M222.2 29.2v17.8h-29.2M229.9 39.4h2.5v13.9M238.8 34.3v2.5M80 48.3h5.1M82.5 48.3v3.8M82.5 57.2v8.8M87.6 41.9h6.4M87.6 49.5v16.5M96.5 45.7v2.6M96.5 53.3v5.1"/>
<path d="M96.5 55.9h2.6M133.3 45.7v6.4M141 45.7v6.4M148.6 45.7v8.9M156.2 57.2h5.1M166.4 57.2h1.2M170.2 49.5h2.5M172.7 44.5h-17.8v7.6h-29.2v-6.4M172.7 47h-16.5v16.5h5.1M193 41.9h15.3v11.4M193 49.5h2.6M193 44.5h15.3"/>
<path d="M193 52.1h15.3M205.7 58.4h12.7M215.9 58.4v7.6h2.5M223.5 58.4h2.6M226.1 57.2v8.8h-2.6M238.8 41.9v2.6M96.5 63.5v2.5M133.3 61h-2.5v2.5M138.4 61h2.6M166.4 63.5h1.2v1.3M205.7 62.2h2.6M213.4 62.2h2.5"/>
<path d="M47 86.4v1.2M48.3 92.7h2.5M48.3 95.3h2.5M50.8 90.2h-15.2v5.1M50.8 87.6h-22.9v7.7M66 90.2h16.5M66 92.7h8.9M66 87.6h16.5M66 95.3h8.9M87.6 90.2h2.6M87.6 87.6h2.6M104.1 99.1v2.5h19.1v-2.5"/>
<path d="M110.5 83.8v10.2M110.5 99.1v5M116.8 91.4v2.6M116.8 99.1v2.5M123.2 91.4v2.6M127 91.4v5.1h1.3M128.3 91.4h-24.2v2.6M141 91.4h17.7M141 96.5h2.5v7.6M141 94h2.5M151.1 91.4v2.6M151.1 99.1v5"/>
<path d="M158.7 83.8v10.2M158.7 99.1v5M180.3 92.7h2.6M188 92.7h6.3M189.2 92.7v6.4h1.3M195.6 99.1h12.7M196.8 86.4h10.2v2.5M196.8 85.1v3.8M196.8 94v5.1M207 94v5.1M27.9 100.3v5.1M35.6 100.3v5.1"/>
<path d="M50.8 102.9h-1.9v2.5M127 115.6h1.3v6.3M35.6 133.4h5M38.1 133.4v2.5M43.2 137.2v6.3h1.2M43.2 121.9v2.6M43.2 129.5v2.6M43.2 130.8h7.6v1.3M50.8 137.2v2.5h-7.6M71.1 130.8h11.4M71.1 128.3h11.4M71.1 133.4h8.9"/>
<path d="M71.1 125.7h8.9M71.1 135.9h3.8M74.9 123.2v2.5M74.9 133.4v3.8M111.8 120.7h6.3M114.3 120.7v2.5M114.3 128.3v5.1M123.2 120.7h5.1M128.3 129.5v3.9M141 123.2v5.1M149.9 123.2v5.1M157.5 124.5v6.3"/>
<path d="M179.1 129.5h2.5M179.1 124.5h2.5M181.6 127h-12.7v3.8M184.1 139.7h2.6M191.8 139.7h2.5M196.8 129.5h2.6M196.8 127h11.5M196.8 124.5h2.6M208.3 123.2v7.6M208.3 135.9v6.3M38.1 141v3.8M138.4 153.7v17.8"/>
<path d="M148.6 153.7v3.8M184.1 144.8h2.6M191.8 144.8h2.5M22.9 177.8v3.8M29.2 160v10.2M31.7 170.2v2.5M31.7 177.8v3.8M39.4 167.6h1.2M40.6 170.2h-17.7v2.5M40.6 172.7h-3.8v8.9M58.4 172.7h11.4M58.4 167.6h2.6"/>
<path d="M67.3 160v3.8M67.3 168.9v3.8M106.7 162.6h2.5v1.2M109.2 168.9v1.3h14v6.3M109.2 179.1v3.8h-2.5M111.8 176.5h5M111.8 166.4h5M121.9 176.5h6.4M121.9 166.4h6.4M124.5 166.4v6.3h-15.3v1.3M138.4 167.6h2.6M138.4 176.5v5.1"/>
<path d="M138.4 161.3h7.6M146 167.6h2.6M148.6 162.6v10.1"/>
</g>
<g fill="none" stroke="#000084" stroke-width=".15">
<path d="M50.2 99.7l1.2 1.2M50.2 97.2l1.2 1.2M51.4 99.7l-1.2 1.2M51.4 97.2l-1.2 1.2M65.4 97.2l1.2 1.2M65.4 99.7l1.2 1.2M66.6 97.2l-1.2 1.2M66.6 99.7l-1.2 1.2M142.9 93.4l1.2 1.2M144.1 93.4l-1.2 1.2M65.4 102.3l1.2 1.2M66.6 102.3l-1.2 1.2"/>
<path d="M60.4 167l1.2 1.2M61.6 167l-1.2 1.2"/>
</g>
<path d="M120.8 98.2l.3 .2v.5M127.2 98.2l.2 .2v.5M199.5 86.4v.5M200 86.6v.3M129 119.8l.3-.1 .2 .2 .1-.2h.2l.2 .1v.4h-1zM129.5 119.9v.3M194.4 101l.3 .4M194.7 100.8l-.4 .3M119.3 126.2h.7M119.9 125.3v.3M129.4 121l-.4-.3v.6M129.4 120.8l.2-.1 .3 .1" fill="none" stroke="#006464" stroke-width=".15"/>
<g fill="#009600" stroke="#009600" stroke-width=".15">
<circle cx="215.9" cy="58.4" r=".46"/>
<circle cx="215.9" cy="62.2" r=".46"/>
<circle cx="208.3" cy="52.1" r=".46"/>
<circle cx="208.3" cy="44.5" r=".46"/>
<circle cx="194.3" cy="36.8" r=".46"/>
<circle cx="194.3" cy="39.4" r=".46"/>
<circle cx="222.2" cy="39.4" r=".46"/>
<circle cx="226.1" cy="58.4" r=".46"/>
<circle cx="148.6" cy="52.1" r=".46"/>
<circle cx="141" cy="52.1" r=".46"/>
<circle cx="148.6" cy="31.8" r=".46"/>
<circle cx="141" cy="31.8" r=".46"/>
<circle cx="133.3" cy="52.1" r=".46"/>
<circle cx="156.2" cy="57.2" r=".46"/>
<circle cx="157.5" cy="31.8" r=".46"/>
<circle cx="96.5" cy="33" r=".46"/>
<circle cx="74.9" cy="125.7" r=".46"/>
<circle cx="80" cy="128.3" r=".46"/>
<circle cx="80" cy="130.8" r=".46"/>
<circle cx="82.5" cy="48.3" r=".46"/>
<circle cx="96.5" cy="55.9" r=".46"/>
<circle cx="87.6" cy="41.9" r=".46"/>
<circle cx="38.1" cy="133.4" r=".46"/>
<circle cx="47" cy="87.6" r=".46"/>
<circle cx="36.8" cy="38.1" r=".46"/>
<circle cx="30.5" cy="31.8" r=".46"/>
<circle cx="36.8" cy="31.8" r=".46"/>
<circle cx="110.5" cy="101.6" r=".46"/>
<circle cx="116.8" cy="101.6" r=".46"/>
<circle cx="116.8" cy="91.4" r=".46"/>
<circle cx="110.5" cy="91.4" r=".46"/>
<circle cx="114.3" cy="120.7" r=".46"/>
<circle cx="123.2" cy="91.4" r=".46"/>
<circle cx="127" cy="91.4" r=".46"/>
<circle cx="151.1" cy="91.4" r=".46"/>
<circle cx="158.7" cy="91.4" r=".46"/>
<circle cx="128.3" cy="120.7" r=".46"/>
<circle cx="189.2" cy="92.7" r=".46"/>
<circle cx="207" cy="99.1" r=".46"/>
<circle cx="196.8" cy="99.1" r=".46"/>
<circle cx="196.8" cy="86.4" r=".46"/>
<circle cx="208.3" cy="127" r=".46"/>
<circle cx="43.2" cy="139.7" r=".46"/>
<circle cx="29.2" cy="170.2" r=".46"/>
<circle cx="31.7" cy="170.2" r=".46"/>
<circle cx="67.3" cy="172.7" r=".46"/>
<circle cx="124.5" cy="166.4" r=".46"/>
<circle cx="123.2" cy="176.5" r=".46"/>
<circle cx="138.4" cy="167.6" r=".46"/>
<circle cx="138.4" cy="161.3" r=".46"/>
<circle cx="148.6" cy="167.6" r=".46"/>
<circle cx="43.2" cy="130.8" r=".46"/>
<circle cx="74.9" cy="133.4" r=".46"/>
<circle cx="74.9" cy="135.9" r=".46"/>
</g>
<g font-size="3.5" fill="#840000">
<text x="236.4" y="188.3">CTRL&amp;COMS</text>
<text x="226.7" y="195.9">ZerowriterInkplate5Gen2</text>
</g>
<g font-size="3.2" fill="#840000">
<text x="189" y="174.1">2025-06-30</text>
<text x="274.1" y="174.1">A4</text>
<text x="191.6" y="181.7">V1.2.0.</text>
<text x="273.2" y="181.7">Mils</text>
<text x="193.7" y="189.3">3/8</text>
<text x="187.6" y="197">BOARD-101-A</text>
</g>
<text font-size="2.1" fill="#840000" x="216.7" y="180.7">https://engineering.soldered.com</text>
<g font-size="1.8" fill="#840000">
<text x="35" y="11.9">1</text>
<text x="85" y="11.9">2</text>
<text x="135" y="11.9">3</text>
<text x="185" y="11.9">4</text>
<text x="235" y="11.9">5</text>
<text x="285" y="11.9">6</text>
<text x="10.3" y="35.9">A</text>
<text x="126.7" y="35.4" transform="rotate(-90 126.7 35.4)">REGN</text>
<text x="163.5" y="35.2">REGN</text>
<text x="197" y="35.2">BTST</text>
<text x="239.7" y="32.9" transform="rotate(-90 239.7 32.9)">BTST</text>
<text x="285.3" y="35.9">A</text>
<text x="159.7" y="37.8">CHRG-ST</text>
<text x="164.1" y="40.3">ICHG</text>
<text x="197" y="37.8">CHRG-SW</text>
<text x="68" y="49.2">V_BAT_MOS</text>
<text x="160.7" y="50.5">FB-GND</text>
<text x="197" y="50.5">CHRG-FB</text>
<text x="100.5" y="56.8">V_BAT</text>
<text x="169.1" y="58.1">REGN</text>
<text x="195" y="59.4">CHRG-FB</text>
<text x="239.7" y="55.5" transform="rotate(-90 239.7 55.5)">CHRG-SW</text>
<text x="142.4" y="61.9">ICHG</text>
<text x="196.3" y="63.2">FB-GND</text>
<text x="10.3" y="85.9">B</text>
<text x="91.6" y="88.6">TXD</text>
<text x="285.3" y="85.9">B</text>
<text x="43.8" y="93.7">D+</text>
<text x="91.6" y="91.1">RXD</text>
<text x="171.1" y="93.7">PWR_SW</text>
<text x="43.8" y="96.2">D-</text>
<text x="209.7" y="100">SW_IN</text>
<text x="117.7" y="116.5">RST-SW</text>
<text x="98.4" y="121.6">MANUAL_RST</text>
<text x="172.7" y="125.4">D+**</text>
<text x="200.8" y="125.4">D+*</text>
<text x="84" y="131.8">I2C_SDA</text>
<text x="84" y="129.2">I2C_SCL</text>
<text x="172.7" y="130.5">D-**</text>
<text x="200.8" y="130.5">D-*</text>
<text x="10.3" y="135.9">C</text>
<text x="19.1" y="134.3">GPIO_0_MOSFET</text>
<text x="285.3" y="135.9">C</text>
<text x="179.7" y="140.7">D+</text>
<text x="195.7" y="140.7">D+*</text>
<text x="45.9" y="144.5">GPIO_0</text>
<text x="179.7" y="145.7">D-</text>
<text x="195.7" y="145.7">D-*</text>
<text x="93.3" y="163.5">MANUAL_RST</text>
<text x="34.3" y="168.6">RST</text>
<text x="71.3" y="173.7">MANUAL_RST</text>
<text x="182.1" y="169.1">DATE:</text>
<text x="265.9" y="169.1">SIZE:</text>
<text x="149.5" y="179.9" transform="rotate(-90 149.5 179.9)">SW_IN</text>
<text x="182.1" y="176.7">REVISION:</text>
<text x="265.9" y="176.7">UNITS:</text>
<text x="10.3" y="185.9">D</text>
<text x="98.4" y="183.8">GPIO_0</text>
<text x="182.1" y="184.4">SHEET:</text>
<text x="207.5" y="184.4">FILENAME:</text>
<text x="285.3" y="185.9">D</text>
<text x="182.1" y="192">VARIANT:</text>
<text x="207.5" y="192">PROJECT:</text>
<text x="35" y="199.9">1</text>
<text x="85" y="199.9">2</text>
<text x="135" y="199.9">3</text>
<text x="185" y="199.9">4</text>
<text x="235" y="199.9">5</text>
<text x="285" y="199.9">6</text>
</g>
<g font-size="1.8" fill="#0000c2">
<text x="27.9" y="22">BATTERY CONNECTION</text>
<text x="78.7" y="22.6">BATTERY MEASUREMENT</text>
<text x="172.7" y="23.9">BATTERY CHARGER</text>
<text x="132.1" y="65.4">ICHG:3A</text>
<text x="179.1" y="63.3">ICHG:2A</text>
<text x="179.8" y="65.4">VIN:5V</text>
<text x="177.4" y="67.4">VREG:4.18V</text>
<text x="43.2" y="78.5">USB</text>
<text x="48.2" y="78.5">TO UART CONVERTER CH340C</text>
<text x="123.2" y="78.5">3V3</text>
<text x="127.9" y="78.5">REGULATOR</text>
<text x="180.3" y="78.5">POWER SWITCH MOSFET</text>
<text x="25.4" y="116.6">GPIO_0</text>
<text x="33.2" y="116.6">AUTO</text>
<text x="59.7" y="116.6">I2C</text>
<text x="63.9" y="116.6">HEADER &amp;</text>
<text x="75.1" y="116.6">easyC</text>
<text x="81.8" y="116.6">CONNECTOR</text>
<text x="100.3" y="116.6">RESET BUTTON</text>
<text x="142.2" y="116.6">POWER PADS</text>
<text x="182.9" y="116.6">USB</text>
<text x="187.9" y="116.6">PROTECTION</text>
<text x="135.9" y="148.3">AUTO SOURCE SELECTION</text>
<text x="35.6" y="157.2">LOW POWER RESET CIRCUIT</text>
<text x="104.1" y="156.6">AUTO RESET</text>
</g>
<g font-size="1.8" fill="#a90000">
<text x="39.3" y="27.7">1</text>
<text x="173.3" y="31.5">1</text>
<text x="173.3" y="34">2</text>
<text x="190.5" y="34">15</text>
<text x="190.5" y="31.5">16</text>
<text x="39.3" y="37.8">1</text>
<text x="173.3" y="36.6">3</text>
<text x="173.3" y="39.1">4</text>
<text x="173.3" y="41.7">5</text>
<text x="190.5" y="41.7">12</text>
<text x="190.5" y="39.1">13</text>
<text x="190.5" y="36.6">14</text>
<text x="208.7" y="39.1">1</text>
<text x="216.6" y="39.1">2</text>
<text x="173.3" y="44.2">6</text>
<text x="173.3" y="46.7">7</text>
<text x="190.5" y="46.7">10</text>
<text x="190.5" y="44.2">11</text>
<text x="173.3" y="49.3">8</text>
<text x="190.5" y="51.8">17</text>
<text x="191.1" y="49.3">9</text>
<text x="157.2" y="124.5" transform="rotate(-90 157.2 124.5)">1</text>
<text x="182.2" y="124.2">1</text>
<text x="194.9" y="124.2">6</text>
<text x="140.7" y="129.6" transform="rotate(-90 140.7 129.6)">1</text>
<text x="149.6" y="129.6" transform="rotate(-90 149.6 129.6)">1</text>
<text x="182.2" y="126.7">2</text>
<text x="182.2" y="129.3">3</text>
<text x="194.9" y="129.3">4</text>
<text x="194.9" y="126.7">5</text>
<text x="41.2" y="167.4">1</text>
<text x="56.4" y="167.4">5</text>
<text x="41.2" y="169.9">2</text>
<text x="41.2" y="172.5">3</text>
<text x="56.4" y="172.5">4</text>
</g>
<g font-size="1.8" fill="#006464">
<text x="43.2" y="28.8">PAD1</text>
<text x="180.9" y="28.8">U12</text>
<text x="22.9" y="33.9">C24</text>
<text x="175.8" y="32.6">VBUS</text>
<text x="175.8" y="35.2">REGN</text>
<text x="185.2" y="32.6">PMID</text>
<text x="185.4" y="35.2">BTST</text>
<text x="22.2" y="39">DNP</text>
<text x="43.2" y="39">PAD2</text>
<text x="175.8" y="37.7">STAT</text>
<text x="175.8" y="40.2">ICHG</text>
<text x="187.1" y="40.2">SW</text>
<text x="187.1" y="37.7">SW</text>
<text x="204.6" y="41.5">SRP3212A-1R0M</text>
<text x="212.1" y="37.7">L3</text>
<text x="175.8" y="42.8">POL</text>
<text x="175.8" y="45.3">~{EN}</text>
<text x="175.8" y="47.9">TS</text>
<text x="185.9" y="45.3">GND</text>
<text x="185.9" y="42.8">GND</text>
<text x="186.5" y="47.9">BAT</text>
<text x="175.8" y="50.4">FB-GND</text>
<text x="187.4" y="50.4">FB</text>
<text x="187.6" y="52.9">TP</text>
<text x="176.1" y="56.7">BQ25306RTER</text>
<text x="154.9" y="120.2">PAD5</text>
<text x="184.7" y="125.3">IO1</text>
<text x="187.9" y="122.5">U4</text>
<text x="190.5" y="125.3">IO1</text>
<text x="184.7" y="127.9">GNDVBUS</text>
<text x="184.7" y="130.4">IO2</text>
<text x="190.5" y="130.4">IO2</text>
<text x="138.5" y="134.2">PAD3</text>
<text x="147.3" y="134.2">PAD4</text>
<text x="182.2" y="133.2">USBLC6-2SC6</text>
<text x="48.2" y="166">U2</text>
<text x="43.7" y="168.5">RESET</text>
<text x="43.7" y="171">VDD</text>
<text x="43.7" y="173.6">GND</text>
<text x="52.4" y="173.6">MR</text>
<text x="52.9" y="168.5">CT</text>
<text x="40.5" y="176.8">TPS3840PL27DBVR</text>
</g>
<g font-size="1.8" fill="#0f0f0f">
<text x="67.4" y="87.3">CH_RXD</text>
<text x="67.7" y="89.8">CH_TXD</text>
<text x="71.2" y="94.9">DTR</text>
<text x="71.3" y="92.4">RTS</text>
<text x="124.6" y="166">DTR</text>
<text x="124.6" y="176.2">RTS</text>
</g>
<g font-size="1.4" fill="#006464">
<text x="19.7" y="26.4">VBAT</text>
<text x="28.6" y="26.4">VBAT</text>
<text x="94.7" y="28.9">VBAT</text>
<text x="155.4" y="26.4">VUSB</text>
<text x="204.4" y="26.1">C60</text>
<text x="220.4" y="26.4">VBAT</text>
<text x="27" y="35.7">C25</text>
<text x="41.1" y="32.5">+</text>
<text x="43.1" y="35">JST-2pin-SMD</text>
<text x="44.4" y="32.5">K4</text>
<text x="204.4" y="33.7">10u</text>
<text x="213" y="34.1">GND</text>
<text x="31.5" y="39.5">2u2</text>
<text x="88.9" y="36.3">R31</text>
<text x="88.9" y="38.8">510k</text>
<text x="97.7" y="41.4">Q6</text>
<text x="226" y="36.3">C61</text>
<text x="239.7" y="37.6">C37</text>
<text x="88.9" y="45.2">Q5</text>
<text x="97.7" y="46.4">PMOS</text>
<text x="126.3" y="42">C59</text>
<text x="126.3" y="45.8">2u2</text>
<text x="133.9" y="42">C58</text>
<text x="133.9" y="45.8">4u7</text>
<text x="141.6" y="42">C38</text>
<text x="141.6" y="45.8">2u2</text>
<text x="148.5" y="42">C39</text>
<text x="149.2" y="45.8">100n</text>
<text x="226" y="43.9">10u</text>
<text x="239.8" y="42.6">47n</text>
<text x="19.9" y="51.9">GND</text>
<text x="28.8" y="51.9">GND</text>
<text x="35.2" y="51.9">GND</text>
<text x="88.9" y="50.3">NMOS R35</text>
<text x="97.7" y="52.8">100k</text>
<text x="83.8" y="54.1">R30</text>
<text x="83.8" y="56.6">100k</text>
<text x="134.3" y="59.8">R25</text>
<text x="146.9" y="58.3">GND</text>
<text x="162.2" y="56">R17</text>
<text x="162.3" y="59.8">10k</text>
<text x="206.6" y="57">GND</text>
<text x="219.4" y="57.2">R29</text>
<text x="224.2" y="54.3">VBAT</text>
<text x="230.8" y="57">GND</text>
<text x="97.7" y="60.4">R38</text>
<text x="97.7" y="63">100k</text>
<text x="162.2" y="62.3">R18</text>
<text x="208.9" y="64.9">100k</text>
<text x="209.2" y="61.1">R28</text>
<text x="219" y="61.1">280k</text>
<text x="219.4" y="63">C62</text>
<text x="80.9" y="69.7">GND</text>
<text x="86" y="69.7">GND</text>
<text x="94.9" y="69.7">GND</text>
<text x="129.2" y="67.1">GND</text>
<text x="162.3" y="66.1">10k</text>
<text x="166" y="68.4">GND</text>
<text x="219" y="70.6">470p</text>
<text x="44.9" y="83.5">VUSB</text>
<text x="109.2" y="81">VIN</text>
<text x="157.2" y="80.1">3V3</text>
<text x="195.5" y="82.3">VIN</text>
<text x="53.8" y="88.4">VCC</text>
<text x="57.3" y="85.8">U3</text>
<text x="59.8" y="88.4">RXD</text>
<text x="80.3" y="87.1">R23</text>
<text x="87.3" y="87.1">1k</text>
<text x="133.5" y="89.6">U6</text>
<text x="53.8" y="90.9">V3</text>
<text x="53.8" y="93.4">UD+</text>
<text x="53.8" y="96">UD-</text>
<text x="59" y="96">DTR#</text>
<text x="59" y="93.4">RTS#</text>
<text x="60" y="90.9">TXD</text>
<text x="80.3" y="92.2">R24</text>
<text x="87.3" y="92.2">1k</text>
<text x="104.7" y="95.3">C27</text>
<text x="111.1" y="95.3">C28</text>
<text x="116.8" y="95.3">C29</text>
<text x="123.1" y="95.3">C30</text>
<text x="131.3" y="92.2">IN</text>
<text x="134.8" y="92.2">OUT</text>
<text x="135.7" y="94.7">PG</text>
<text x="147.6" y="95.3">C31</text>
<text x="155.3" y="95.3">C33</text>
<text x="183.8" y="91.5">R37</text>
<text x="184.4" y="95.3">1k</text>
<text x="192.4" y="92.2">Q4</text>
<text x="205.8" y="93" transform="rotate(-90 205.8 93)">R32</text>
<text x="209.6" y="93.1" transform="rotate(-90 209.6 93.1)">DNP</text>
<text x="27.6" y="96.6">C20</text>
<text x="28.5" y="100.4">100n</text>
<text x="35.2" y="96.6">C22</text>
<text x="36.1" y="100.4">100n</text>
<text x="53.8" y="101.1">R232</text>
<text x="53.8" y="98.5">CTS#</text>
<text x="58.7" y="98.5">DCD#</text>
<text x="60.3" y="101.1">RI#</text>
<text x="104.7" y="99.2">10u</text>
<text x="111.1" y="99.2">2u2</text>
<text x="117.4" y="99.2">100n</text>
<text x="123.8" y="99.2">100n</text>
<text x="128.4" y="99.8">TPS7A2633DRVR</text>
<text x="131.3" y="97.2">EN</text>
<text x="134.6" y="97.2">GND</text>
<text x="147.7" y="99.2">2u2</text>
<text x="154.2" y="99.2">100n</text>
<text x="191.1" y="101.7">100k</text>
<text x="191.5" y="97.9">R34</text>
<text x="200.8" y="97.2" transform="rotate(-90 200.8 97.2)">SSM3J358R,LF</text>
<text x="53.8" y="103.6">GND</text>
<text x="55.3" y="106.1">CH340C</text>
<text x="58.8" y="103.6">DSR#</text>
<text x="108.8" y="107.8">GND</text>
<text x="141.9" y="107.8">GND</text>
<text x="149.5" y="107.8">GND</text>
<text x="157.1" y="107.8">GND</text>
<text x="26.3" y="109.1">GND</text>
<text x="33.9" y="109.1">GND</text>
<text x="47.2" y="109.1">GND</text>
<text x="41.7" y="118.2">3V3</text>
<text x="73.4" y="119.5">3V3</text>
<text x="119.1" y="119.5">R33</text>
<text x="148.4" y="119.5">3V3</text>
<text x="64.9" y="123.9">K3</text>
<text x="76.4" y="125.8">K7</text>
<text x="119.1" y="123.3">47R</text>
<text x="139.7" y="120.4">VIN</text>
<text x="206.2" y="120.1">VUSB</text>
<text x="39.1" y="127.7">R20</text>
<text x="44.1" y="127.7">1k</text>
<text x="66.2" y="131.5">SDA</text>
<text x="66.2" y="129">SCL</text>
<text x="66.2" y="126.5">3V3</text>
<text x="76.4" y="128.4">K5</text>
<text x="76.4" y="130.9">K8</text>
<text x="108.3" y="126.5">C26</text>
<text x="117.2" y="126.5">2u2</text>
<text x="123.1" y="126.5">SW1</text>
<text x="44.4" y="132.8">Q1</text>
<text x="44.4" y="137.9">DNP</text>
<text x="50.3" y="136.5" transform="rotate(-90 50.3 136.5)">R21</text>
<text x="52" y="135.3">0R</text>
<text x="63.8" y="136.6">SHIELD</text>
<text x="65.9" y="134.1">GND</text>
<text x="76.4" y="133.4">K6</text>
<text x="112.6" y="137">GND</text>
<text x="126.6" y="137">GND</text>
<text x="130.3" y="134.4" transform="rotate(-90 130.3 134.4)">YTSA007A0151803B</text>
<text x="155.8" y="134.5">GND</text>
<text x="167.3" y="134.5">GND</text>
<text x="208" y="132.2">C32</text>
<text x="208.8" y="136">100n</text>
<text x="34.2" y="139.2">R19</text>
<text x="39.3" y="139.2">DNP</text>
<text x="61.9" y="139.2">qwiic-SMD</text>
<text x="73.3" y="140.8">GND</text>
<text x="187.6" y="138.5">R44</text>
<text x="187.6" y="143.6">R45</text>
<text x="188.1" y="142.3">22</text>
<text x="36.4" y="148.4">GND</text>
<text x="188.1" y="147.4">22</text>
<text x="206.6" y="145.9">GND</text>
<text x="136.4" y="150.6">VUSB</text>
<text x="146.7" y="150.8">VBAT</text>
<text x="27.7" y="156.3">3V3</text>
<text x="65.8" y="156.3">3V3</text>
<text x="149.8" y="158.2">Q7</text>
<text x="63.5" y="167.1">R22</text>
<text x="67.9" y="167.1">47k</text>
<text x="105.7" y="165.8">Q2</text>
<text x="141.9" y="165.8">D10</text>
<text x="149.8" y="163.3">SSM3J358R,LF</text>
<text x="19" y="173.4">C21</text>
<text x="104.6" y="168.4">NPN</text>
<text x="114.6" y="168.4">R26</text>
<text x="121.1" y="168.4">10k</text>
<text x="140.7" y="170.9">BAT20J</text>
<text x="19" y="177.9">10u</text>
<text x="26.6" y="177.9">100n</text>
<text x="27.9" y="174.1">C23</text>
<text x="104.6" y="178.5">NPN</text>
<text x="105.7" y="176">Q3</text>
<text x="114.6" y="178.5">R27</text>
<text x="121.1" y="178.5">10k</text>
<text x="134.6" y="174.7">R36</text>
<text x="139.7" y="174.7">100k</text>
<text x="21.2" y="185.3">GND</text>
<text x="30.1" y="185.3">GND</text>
<text x="35.2" y="185.3">GND</text>
<text x="136.8" y="185.3">GND</text>
</g>
<text font-size="1.4" fill="#840000" x="23.6" y="35.7" transform="rotate(-90 23.6 35.7)">+</text>
<g font-size="1.4" fill="#a90000">
<text x="39.4" y="31.5">1</text>
<text x="39.4" y="34">2</text>
<text x="51" y="87.4">16</text>
<text x="51.5" y="89.9">4</text>
<text x="64.2" y="89.9">2</text>
<text x="64.2" y="87.4">3</text>
<text x="51.5" y="92.5">5</text>
<text x="51.5" y="95">6</text>
<text x="63.7" y="95">13</text>
<text x="63.7" y="92.5">14</text>
<text x="128.9" y="91.2">6</text>
<text x="139.1" y="91.2">1</text>
<text x="139.1" y="93.7">3</text>
<text x="51" y="100.1">15</text>
<text x="51.5" y="97.5">9</text>
<text x="63.7" y="100.1">11</text>
<text x="63.7" y="97.5">12</text>
<text x="128.9" y="96.3">4</text>
<text x="139.1" y="96.3">5</text>
<text x="51.5" y="102.6">1</text>
<text x="63.7" y="102.6">10</text>
<text x="69.6" y="125.5">3</text>
<text x="69.6" y="128">1</text>
<text x="69.6" y="130.6">2</text>
<text x="69.6" y="133.1">4</text>
<text x="69.6" y="135.6">5</text>
</g>
<text font-size="1.4" fill="#0000c2" x="134.4" y="63.6">20k</text>
</svg>
